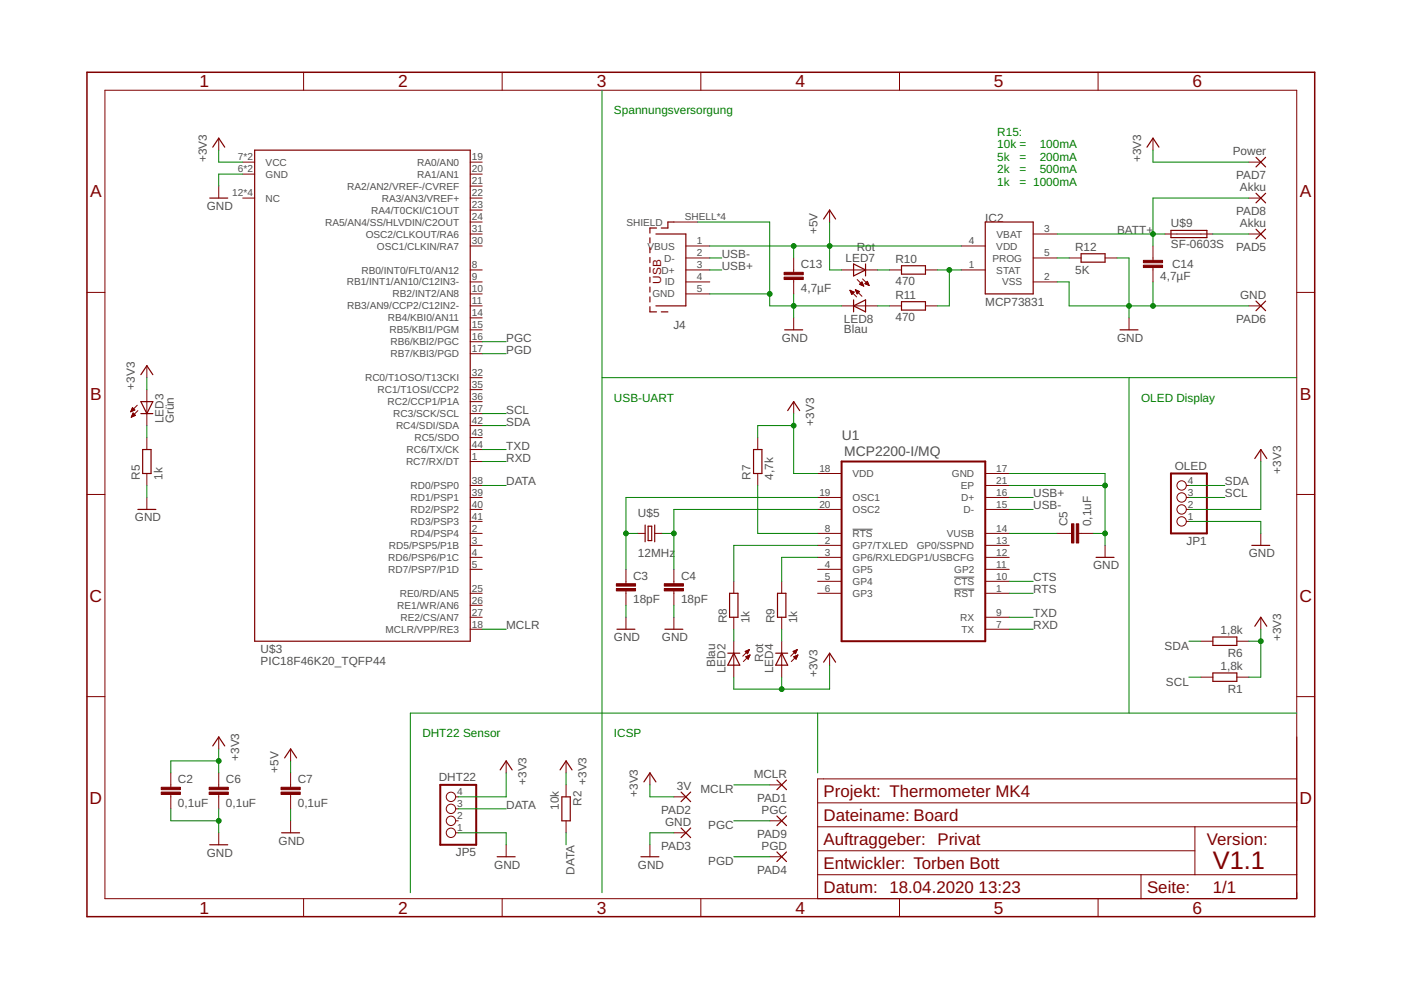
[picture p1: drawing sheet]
<svg xmlns="http://www.w3.org/2000/svg" width="297mm" height="210mm" viewBox="0 0 297 210" stroke-linecap="round" stroke-linejoin="round" font-family="sans-serif">
<path d="M180.8 112.2h4.2M202.3 124.9h4.3M202.3 122.4h4.3" fill="none" stroke="#505050" stroke-width=".21"/>
<g fill="none" stroke="#800000" stroke-width=".25">
<path d="M45.1 31.2l1.3-1.9 1.2 1.9M54 31.8h45.7v104.2h-45.7zM243.2 31.2l1.3-1.9 1.2 1.9M266.3 33.4l2 2M268.3 33.4l-2 2M44.5 42h3.8M137.8 50.4v1.1M137.8 52.5v1.1M137.8 54.6v1.1M137.8 56.7v1.1M137.8 58.8v1.1M139.1 49.6h6.3v15.3h-6.3"/>
<path d="M139.2 48.3h-1.4v1.1M142.9 47.1h-1.3v1.2h-1.4M174.6 46.4l1.3-1.9 1.3 1.9M181 56l2.5 1.2-2.5 1.3zM183.5 56v2.5M191.1 56.3h5.1v1.8h-5.1zM208.9 47.1h10.2v15.2h-10.2zM229.2 53.8h5.1v1.8h-5.1zM248.3 48.9h7.6v1.5h-7.6zM266.3 48.6l2 2M266.3 41l2 2M268.3 48.6l-2 2"/>
<path d="M268.3 41l-2 2M29.9 79.4l1.2-1.9 1.3 1.9M137.8 60.9v1M137.8 62.9v1.1M137.8 65v1.1h1.4M140.2 66.1h1.4M166.4 69.9h3.8M181 64.9l2.5-1.3v2.5zM181 63.6v2.5M191.1 64h5.1v1.7h-5.1zM237.5 69.9h3.8M266.3 63.8l2 2.1"/>
<path d="M268.3 63.8l-2 2.1M29.9 85.2h2.5l-1.3 2.5zM29.9 87.7h2.5M30.2 95.3h1.8v5.1h-1.8zM159.8 95.3h1.7v5.1h-1.7zM167 87.1l1.3-1.9 1.2 1.9M266 97.2l1.3-1.9 1.3 1.9M29.2 108h3.8M136.8 111.3v3.6M137.4 111.6h.8v3h-.8zM138.8 111.3v3.6M232.4 118.2h3.8"/>
<path d="M265.4 115.6h3.8M130.8 133.4h3.8M141 133.4h3.8M154.3 138.5h2.5M154.7 125.8h1.8v5.1h-1.8zM155.6 138.5l1.2 2.5h-2.5zM164.5 138.5h2.5M164.8 125.8h1.8v5.1h-1.8zM165.7 138.5l1.3 2.5h-2.5zM257.2 135.1h5v1.7h-5zM266 132.8l1.3-1.9 1.3 1.9M45.1 158.2l1.3-1.9 1.2 1.9"/>
<path d="M174.6 140.4l1.3-1.9 1.3 1.9M257.2 142.7h5v1.8h-5zM44.5 179.1h3.8M59.7 176.6h3.8M60.3 160.7l1.3-1.9 1.3 1.9M106 163.2l1.3-1.9 1.3 1.9M118.7 163.2l1.3-1.9 1.3 1.9M119.1 169h1.8v5h-1.8zM136.5 165.8l1.3-1.9 1.3 1.9M144.4 167.9l2 2.1M144.4 175.6l2 2M146.4 167.9l-2 2.1"/>
<path d="M146.4 175.6l-2 2M164.7 165.4l2.1 2M164.7 173l2.1 2M166.8 165.4l-2.1 2M166.8 173l-2.1 2M105.4 181.7h3.8M135.9 181.7h3.8M164.7 180.6l2.1 2.1M166.8 180.6l-2.1 2.1"/>
</g>
<g fill="none" stroke="#800000" stroke-width=".21">
<path d="M22.2 19.1h252.7v171.4h-252.7zM64.4 15.3v3.8M106.5 15.3v3.8M148.6 15.3v3.8M190.7 15.3v3.8M232.8 15.3v3.8M46.4 29.3v2.5M46.4 39.5v2.5M51.5 34.4h2.5M51.5 36.9h2.5M99.7 34.4h2.5M99.7 36.9h2.5"/>
<path d="M99.7 39.5h2.5M244.5 29.3v2.5M264.8 34.4h2.5M51.5 42h2.5M99.7 49.6h2.5M99.7 42h2.5M99.7 44.5h2.5M99.7 47.1h2.5M99.7 52.2h2.5M99.7 57.2h2.5M99.7 59.8h2.5M142.9 47.1h5.1"/>
<path d="M145.4 52.2h5.1M145.4 57.2h5.1M145.4 59.8h5.1M145.4 54.7h5.1M168.3 54.7v3M168.3 59.3v3M175.9 44.5v2.6M178.4 57.2h7.7M181.7 59.3l1.4 1.4M182.5 60h.3M182.6 59.9h.2M182.9 59.1l1.4 1.4"/>
<path d="M183.5 60h.5M183.7 59.9h.3M183.8 59.8h.1M188.6 57.2h2.5M196.2 57.2h2.5M203.8 52.2h5.1M203.8 57.2h5.1M219.1 49.6h5M219.1 59.8h5M219.1 54.7h5M226.7 54.7h2.5M234.3 54.7h2.5"/>
<path d="M244.5 52.2v3M244.5 56.7v3.1M247 49.6h10.2M264.8 49.6h2.5M264.8 42h2.5M18.4 62h3.8M31.1 77.5v2.6M99.7 62.3h2.5M99.7 64.9h2.5M99.7 67.4h2.5M99.7 69.9h2.5M99.7 72.5h2.5"/>
<path d="M99.7 75h2.5M145.4 62.3h5.1M168.3 67.4v2.5M178.4 64.9h7.7M180.2 61.6l1.4 1.3M180.2 61.6h.1M180.2 61.6l.9 .3-.5 .5zM180.3 61.7h.2M180.3 61.8h.5M180.4 61.9h.7M180.4 62h.6M180.5 62.2h.4"/>
<path d="M180.5 62.3h.2M180.6 62.4h.1M181.4 61.4l1.4 1.4M181.4 61.4l.8 .4M181.4 61.4l.3 .9 .5-.5M181.4 61.4h.1M181.4 61.6h.3M181.5 61.7h.4M181.5 61.8h.7M181.6 61.9h.5M181.6 62h.4M181.7 62.2h.2"/>
<path d="M181.7 62.3h.1M182.2 60.3l.6-.5 .3 .9zM182.3 60.2h.6M182.4 60.1h.5M182.4 60.3h.6M182.7 60.5h.3M183 60.6h.1M183.4 60.2l.5-.6 .4 .9zM183.4 60.1h.7M183.6 60.2h.5M183.9 60.3h.3M184.1 60.5h.1"/>
<path d="M188.6 64.9h2.5M196.2 64.9h2.5M239.4 67.4v2.5M264.8 64.9h2.5M274.9 62h3.8M27.7 87.2h.2M27.8 87.1h.4M27.8 87h.6M27.8 88.5h.1M27.9 86.9h.6M27.9 88.3h.2M27.9 86.8h.5"/>
<path d="M27.9 88.2h.5M28 88.1h.7M28 86.6h.3M28 86.5h.2M28 88h.6M28.1 86.4l.5 .5-.9 .4zM28.1 87.8h.4M28.2 87.7h.2M28.2 87.6h.1M28.2 87.6l.5 .5-.9 .4zM29.1 85.9l-1.4 1.4M29.2 87.1l-1.4 1.4"/>
<path d="M31.1 82.6v7.6M31.1 92.8v2.5M99.7 80.1h2.5M99.7 82.6h2.5M99.7 85.2h2.5M99.7 87.7h2.5M99.7 90.2h2.5M99.7 92.8h2.5M99.7 95.3h2.5M99.7 97.9h2.5M160.7 92.8v2.5M168.3 85.2v2.5"/>
<path d="M267.3 95.3v2.6M18.4 104.8h3.8M31.1 100.4v2.5M31.1 105.5v2.5M99.7 102.9h2.5M99.7 105.5h2.5M99.7 108h2.5M99.7 110.6h2.5M99.7 113.1h2.5M99.7 115.6h2.5M99.7 118.2h2.5M135.3 113.1h1.5"/>
<path d="M138.8 113.1h1.5M160.7 100.4v2.5M173.4 105.5h5M173.4 108h5M173.4 113.1h5M173.4 115.6h5M173.4 118.2h5M173.4 100.4h5M208.9 102.9h5.1M208.9 105.5h5.1M208.9 108h5.1M208.9 113.1h5.1"/>
<path d="M208.9 115.6h5.1M208.9 118.2h5.1M208.9 100.4h5.1M224.1 113.1h3.1M228.7 113.1h3.1M234.3 115.6v2.6M251.5 102.9h.6M251.5 105.5h.6M251.5 108h.6M251.5 110.6h.6M267.3 113.1v2.5M274.9 104.8h3.8"/>
<path d="M99.7 120.7h2.5M99.7 125.8h2.5M99.7 128.3h2.5M99.7 130.9h2.5M99.7 133.4h2.5M132.7 120.7v3.1M132.7 125.3v3M132.7 130.9v2.5M142.9 120.7v3.1M142.9 125.3v3M142.9 130.9v2.5M155.6 123.3v2.5"/>
<path d="M155.6 130.9v2.5M155.6 136v7.6M158 138.2h.7M158.1 139.3l.9-.4-.4 .9zM158.1 138.3h.5M158.2 139.2h.6M158.2 138h.5M158.2 139.4h.6M158.3 138.4h.3M158.3 139.5h.4M158.4 138.5h.1M158.4 139.1h.5"/>
<path d="M158.5 139.6h.2M158.5 137.9h.3M158.6 139.7h.1M158.7 139h.2M158.7 137.8h.2M158.9 137.7l-1.4 1.4M158.9 137.7l-.4 .9-.5-.5M158.9 137.7l-.9 .4M159 138.9l-1.4 1.4M159 138.9h.1M165.7 123.3v2.5M165.7 130.9v2.5"/>
<path d="M165.7 136v7.6M168.1 138.1l.9-.4-.3 .9zM168.2 138.2h.6M168.3 139.3l.9-.4-.4 .9zM168.3 138.3h.5M168.3 139.2h.7M168.3 138h.6M168.4 139.4h.6M168.4 138.4h.3M168.5 139.5h.4M168.6 138.5h.1M168.6 139.1h.5"/>
<path d="M168.6 139.6h.2M168.6 137.9h.4M168.7 139.7h.1M168.9 139h.2M168.9 137.8h.1M169 137.7l-1.4 1.4M169.1 138.9h.1M169.2 138.9l-1.4 1.4M173.4 120.7h5M173.4 125.8h5M173.4 123.3h5M175.9 138.5v2.5"/>
<path d="M208.9 120.7h5.1M208.9 125.8h5.1M208.9 130.9h5.1M208.9 133.4h5.1M208.9 123.3h5.1M254.6 136h2.6M262.2 136h2.6M267.3 130.9v2.5M18.4 147.7h3.8M46.4 156.3v2.5M61.6 158.8v2.5M254.6 143.6h2.6"/>
<path d="M262.2 143.6h2.6M274.9 147.7h3.8M36.2 163.9v3M36.2 168.4v3.1M46.4 163.9v3M46.4 168.4v3.1M46.4 176.6v2.5M61.6 163.9v3M61.6 168.4v3.1M61.6 174v2.6M96.6 176.6h.6M96.6 174h.6"/>
<path d="M96.6 171.5h.6M96.6 169h.6M107.3 161.3v2.6M107.3 179.1v2.6M120 161.3v2.6M120 166.4v2.6M120 174v2.6M137.8 163.9v2.5M137.8 179.1v2.6M142.9 176.6h2.5M142.9 169h2.5M163.2 174h2.5"/>
<path d="M163.2 166.4h2.5M173.4 170.2h101.5M173.4 175.3h101.5M253.3 175.3v10.2M274.9 165.1h-101.5v25.4M64.4 190.5v3.9M106.5 190.5v3.9M148.6 190.5v3.9M163.2 181.7h2.5M173.4 180.4h79.9M173.4 185.5h101.5M190.7 190.5v3.9"/>
<path d="M232.8 190.5v3.9M241.9 185.5v5"/>
<circle cx="250.5" cy="110.6" r=".99"/>
<circle cx="250.5" cy="105.5" r=".99"/>
<circle cx="250.5" cy="108" r=".99"/>
<circle cx="250.5" cy="102.9" r=".99"/>
<circle cx="95.6" cy="171.5" r=".99"/>
<circle cx="95.6" cy="169" r=".99"/>
<circle cx="95.6" cy="176.6" r=".99"/>
<circle cx="95.6" cy="174" r=".99"/>
</g>
<path d="M178.4 97.9h30.5v38.1h-30.5zM248.3 100.4h7.6v12.7h-7.6zM93.3 166.4h7.7v12.7h-7.7z" fill="none" stroke="#800000" stroke-width=".42"/>
<path d="M18.4 15.3h260.3v179.1h-260.3z" fill="none" stroke="#800000" stroke-width=".32"/>
<g fill="#800000" stroke="#800000" stroke-width=".21">
<path d="M34.2 167.9h4v.5h-4z"/>
<path d="M34.2 166.9h4v.5h-4z"/>
<path d="M44.3 167.9h4.1v.5h-4.1z"/>
<path d="M44.3 166.9h4.1v.5h-4.1z"/>
<path d="M59.6 167.9h4v.5h-4z"/>
<path d="M59.6 166.9h4v.5h-4z"/>
<path d="M166.2 58.8h4.1v.5h-4.1z"/>
<path d="M166.2 57.7h4.1v.6h-4.1z"/>
<path d="M242.4 56.2h4.1v.5h-4.1z"/>
<path d="M242.4 55.2h4.1v.5h-4.1z"/>
<path d="M130.7 124.8h4v.5h-4z"/>
<path d="M130.7 123.8h4v.5h-4z"/>
<path d="M140.8 124.8h4.1v.5h-4.1z"/>
<path d="M140.8 123.8h4.1v.5h-4.1z"/>
<path d="M228.2 111.1h.5v4h-.5z"/>
<path d="M227.2 111.1h.5v4h-.5z"/>
</g>
<g fill="none" stroke="#008000" stroke-width=".21">
<path d="M127.6 19.1v170.2M46.4 31.8v2.6h5.1M51.5 36.9h-5.1v2.6M244.5 31.8v2.6h20.3M148 47.1h15.2v17.8h15.2M150.5 54.7h2.5M150.5 57.2h2.5M150.5 52.2h53.3M168.3 52.2v2.5M175.9 47.1v10.1h2.5M186.1 57.2h2.5M198.7 57.2h5.1"/>
<path d="M201.3 57.2v7.7h-2.6M224.1 59.8h2.6v5.1h38.1M224.1 54.7h2.6M224.1 49.6h22.9M236.8 54.7h2.6v12.7M244.5 59.8v5.1M257.2 49.6h7.6M264.8 42h-20.3v10.2M102.2 72.5h5.1M102.2 75h5.1M150.5 62.3h12.7M168.3 62.3v5.1"/>
<path d="M186.1 64.9h2.5M31.1 80.1v2.5M31.1 90.2v2.6M102.2 90.2h5.1M102.2 95.3h5.1M102.2 97.9h5.1M102.2 87.7h5.1M127.6 80.1h147.3M168.3 87.7v12.7h5.1M168.3 90.2h-7.6v2.6M239.4 80.1v71.1M267.3 97.9v10.1h-15.2"/>
<path d="M31.1 102.9v2.6M102.2 102.9h5.1M132.7 113.1h2.6M140.3 113.1h2.6M160.7 102.9v10.2h12.7M173.4 105.5h-40.7v15.2M173.4 108h-30.5v12.7M173.4 115.6h-17.8v7.7M173.4 118.2h-7.7v5.1M214 100.4h20.3v15.2M214 113.1h10.1M214 102.9h20.3"/>
<path d="M214 108h5.1M214 105.5h5.1M231.8 113.1h2.5M252.1 110.6h15.2v2.5M252.1 102.9h7.6M252.1 105.5h7.6M102.2 133.4h5.1M132.7 128.3v2.6M142.9 128.3v2.6M155.6 133.4v2.6M165.7 133.4v2.6M214 130.9h5.1"/>
<path d="M214 133.4h5.1M214 123.3h5.1M214 125.8h5.1M252.1 136h2.5M264.8 136h2.5M267.3 133.4v10.2h-2.5M46.4 158.8v5.1M165.7 143.6v2.5M173.4 151.2v12.7M175.9 141v5.1h-20.3v-2.5M252.1 143.6h2.5M274.9 151.2h-187.9v38.1"/>
<path d="M36.2 171.5v2.5h10.2M46.4 171.5v5.1M46.4 161.3h-10.2v2.6M61.6 161.3v2.6M61.6 171.5v2.5M97.2 176.6h10.1v2.5M97.2 171.5h10.1M107.3 163.9v5.1h-10.1M120 163.9v2.5M120 176.6v2.5M137.8 166.4v2.6h5.1M142.9 176.6h-5.1v2.5"/>
<path d="M155.6 174h7.6M155.6 166.4h7.6M155.6 181.7h7.6"/>
</g>
<g fill="#008000" stroke="#008000" stroke-width=".21">
<circle cx="46.4" cy="174" r=".51"/>
<circle cx="168.3" cy="64.9" r=".51"/>
<circle cx="163.2" cy="62.3" r=".51"/>
<circle cx="239.4" cy="64.9" r=".51"/>
<circle cx="244.5" cy="64.9" r=".51"/>
<circle cx="234.3" cy="113.1" r=".51"/>
<circle cx="234.3" cy="102.9" r=".51"/>
<circle cx="267.3" cy="136" r=".51"/>
<circle cx="46.4" cy="161.3" r=".51"/>
<circle cx="168.3" cy="90.2" r=".51"/>
<circle cx="165.7" cy="146.1" r=".51"/>
<circle cx="175.9" cy="52.2" r=".51"/>
<circle cx="168.3" cy="52.2" r=".51"/>
<circle cx="201.3" cy="57.2" r=".51"/>
<circle cx="244.5" cy="49.6" r=".51"/>
<circle cx="142.9" cy="113.1" r=".51"/>
<circle cx="132.7" cy="113.1" r=".51"/>
</g>
<text font-size="5.4" fill="#800000" x="257.2" y="184.2">V1.1</text>
<g font-size="3.7" fill="#800000">
<text x="42.3" y="18.5">1</text>
<text x="84.4" y="18.5">2</text>
<text x="126.5" y="18.5">3</text>
<text x="168.6" y="18.5">4</text>
<text x="210.7" y="18.5">5</text>
<text x="252.9" y="18.5">6</text>
<text x="19.1" y="41.9">A</text>
<text x="275.6" y="41.9">A</text>
<text x="19.1" y="84.7">B</text>
<text x="275.6" y="84.7">B</text>
<text x="19" y="127.6">C</text>
<text x="275.5" y="127.6">C</text>
<text x="19" y="170.4">D</text>
<text x="275.5" y="170.4">D</text>
<text x="42.3" y="193.7">1</text>
<text x="84.4" y="193.7">2</text>
<text x="126.5" y="193.7">3</text>
<text x="168.6" y="193.7">4</text>
<text x="210.7" y="193.7">5</text>
<text x="252.9" y="193.7">6</text>
</g>
<g font-size="3.6" fill="#800000">
<text x="174.6" y="169">Projekt: Thermometer MK4</text>
<text x="174.6" y="174">Dateiname: Board</text>
<text x="174.6" y="179.1">Auftraggeber: Privat</text>
<text x="255.9" y="179.1">Version:</text>
<text x="174.6" y="184.2">Entwickler: Torben Bott</text>
<text x="174.6" y="189.3">Datum: 18.04.2020</text>
<text x="207.5" y="189.3">13:23</text>
<text x="243.2" y="189.3">Seite:</text>
<text x="257.2" y="189.3">1/1</text>
</g>
<g font-size="2.9" fill="#505050">
<text x="178.5" y="93.2">U1</text>
<text x="179" y="96.6">MCP2200-I/MQ</text>
</g>
<g font-size="2.5" fill="#008000">
<text x="130.2" y="24.2">Spannungsversorgung</text>
<text x="211.4" y="28.8">R15:</text>
<text x="211.4" y="31.5">10k =</text>
<text x="211.4" y="34.1">5k</text>
<text x="216.2" y="34.1">=</text>
<text x="220.4" y="31.5">100mA</text>
<text x="220.4" y="34.1">200mA</text>
<text x="211.4" y="36.8">2k</text>
<text x="211.4" y="39.5">1k</text>
<text x="216.2" y="36.8">=</text>
<text x="216.2" y="39.5">= 1000mA</text>
<text x="220.4" y="36.8">500mA</text>
<text x="130.2" y="85.2">USB-UART</text>
<text x="241.9" y="85.2">OLED Display</text>
<text x="89.5" y="156.3">DHT22 Sensor</text>
<text x="130.2" y="156.3">ICSP</text>
</g>
<g font-size="2.5" fill="#505050">
<text x="43.8" y="34.4" transform="rotate(-90 43.8 34.4)">+3V3</text>
<text x="241.9" y="34.4" transform="rotate(-90 241.9 34.4)">+3V3</text>
<text x="261.4" y="32.9">Power</text>
<text x="262.1" y="38">PAD7</text>
<text x="262.9" y="40.5">Akku</text>
<text x="43.8" y="44.5">GND</text>
<text x="208.9" y="47.1">IC2</text>
<text x="262.1" y="45.6">PAD8</text>
<text x="173.3" y="49.6" transform="rotate(-90 173.3 49.6)">+5V</text>
<text x="181.6" y="53.3">Rot</text>
<text x="227.9" y="53.2">R12</text>
<text x="236.8" y="49.6">BATT+</text>
<text x="248.3" y="52.5">SF-0603S</text>
<text x="248.3" y="48.2">U$9</text>
<text x="262.1" y="53.2">PAD5</text>
<text x="262.9" y="48.1">Akku</text>
<text x="153" y="54.7">USB-</text>
<text x="153" y="57.2">USB+</text>
<text x="169.8" y="56.8">C13</text>
<text x="179.3" y="55.5">LED7</text>
<text x="189.9" y="55.7">R10</text>
<text x="227.9" y="58">5K</text>
<text x="246" y="59.4">4,7µF</text>
<text x="248.5" y="56.8">C14</text>
<text x="169.8" y="61.9">4,7µF</text>
<text x="189.9" y="60.5">470</text>
<text x="189.9" y="63.3">R11</text>
<text x="208.9" y="64.8">MCP73831</text>
<text x="262.9" y="63.3">GND</text>
<text x="142.8" y="69.7">J4</text>
<text x="178.9" y="70.6">Blau</text>
<text x="178.9" y="68.4">LED8</text>
<text x="189.9" y="68.1">470</text>
<text x="262.1" y="68.5">PAD6</text>
<text x="107.3" y="72.5">PGC</text>
<text x="107.3" y="75">PGD</text>
<text x="165.7" y="72.5">GND</text>
<text x="236.8" y="72.5">GND</text>
<text x="28.6" y="82.6" transform="rotate(-90 28.6 82.6)">+3V3</text>
<text x="34.7" y="89.7" transform="rotate(-90 34.7 89.7)">LED3</text>
<text x="36.8" y="89.7" transform="rotate(-90 36.8 89.7)">Grün</text>
<text x="107.3" y="87.7">SCL</text>
<text x="107.3" y="95.3">TXD</text>
<text x="107.3" y="90.2">SDA</text>
<text x="172.6" y="90.2" transform="rotate(-90 172.6 90.2)">+3V3</text>
<text x="29.6" y="101.7" transform="rotate(-90 29.6 101.7)">R5</text>
<text x="34.4" y="101.7" transform="rotate(-90 34.4 101.7)">1k</text>
<text x="107.3" y="97.9">RXD</text>
<text x="159.2" y="101.7" transform="rotate(-90 159.2 101.7)">R7</text>
<text x="164" y="101.7" transform="rotate(-90 164 101.7)">4,7k</text>
<text x="249.1" y="99.6">OLED</text>
<text x="271.6" y="100.4" transform="rotate(-90 271.6 100.4)">+3V3</text>
<text x="107.3" y="102.9">DATA</text>
<text x="219.1" y="105.5">USB+</text>
<text x="259.7" y="105.5">SCL</text>
<text x="259.7" y="102.9">SDA</text>
<text x="28.6" y="110.6">GND</text>
<text x="135.3" y="109.5">U$5</text>
<text x="219.1" y="108">USB-</text>
<text x="226.3" y="111.6" transform="rotate(-90 226.3 111.6)">C5</text>
<text x="231.4" y="111.6" transform="rotate(-90 231.4 111.6)">0,1uF</text>
<text x="135.3" y="118.2">12MHz</text>
<text x="251.6" y="115.5">JP1</text>
<text x="264.8" y="118.2">GND</text>
<text x="134.2" y="122.9">C3</text>
<text x="144.4" y="122.9">C4</text>
<text x="219.1" y="123.3">CTS</text>
<text x="219.1" y="125.8">RTS</text>
<text x="231.8" y="120.7">GND</text>
<text x="134.2" y="127.9">18pF</text>
<text x="144.4" y="127.9">18pF</text>
<text x="219.1" y="130.9">TXD</text>
<text x="107.3" y="133.4">MCLR</text>
<text x="130.2" y="135.9">GND</text>
<text x="140.3" y="135.9">GND</text>
<text x="154.1" y="132.1" transform="rotate(-90 154.1 132.1)">R8</text>
<text x="158.9" y="132.1" transform="rotate(-90 158.9 132.1)">1k</text>
<text x="164.2" y="132.1" transform="rotate(-90 164.2 132.1)">R9</text>
<text x="169" y="132.1" transform="rotate(-90 169 132.1)">1k</text>
<text x="219.1" y="133.4">RXD</text>
<text x="246.9" y="137.7">SDA</text>
<text x="258.8" y="134.4">1,8k</text>
<text x="271.6" y="135.9" transform="rotate(-90 271.6 135.9)">+3V3</text>
<text x="55.3" y="141">PIC18F46K20_TQFP44</text>
<text x="55.3" y="138.5">U$3</text>
<text x="151.6" y="141.5" transform="rotate(-90 151.6 141.5)">Blau</text>
<text x="153.8" y="142.7" transform="rotate(-90 153.8 142.7)">LED2</text>
<text x="161.8" y="140.3" transform="rotate(-90 161.8 140.3)">Rot</text>
<text x="164" y="142.7" transform="rotate(-90 164 142.7)">LED4</text>
<text x="173.3" y="143.6" transform="rotate(-90 173.3 143.6)">+3V3</text>
<text x="258.8" y="142">1,8k</text>
<text x="260.3" y="139.2">R6</text>
<text x="247.2" y="145.3">SCL</text>
<text x="260.3" y="146.8">R1</text>
<text x="50.7" y="161.3" transform="rotate(-90 50.7 161.3)">+3V3</text>
<text x="37.7" y="166">C2</text>
<text x="47.9" y="166">C6</text>
<text x="59.1" y="163.9" transform="rotate(-90 59.1 163.9)">+5V</text>
<text x="63.1" y="166">C7</text>
<text x="93" y="165.7">DHT22</text>
<text x="111.6" y="166.4" transform="rotate(-90 111.6 166.4)">+3V3</text>
<text x="124.3" y="166.4" transform="rotate(-90 124.3 166.4)">+3V3</text>
<text x="143.5" y="167.4">3V</text>
<text x="159.8" y="164.9">MCLR</text>
<text x="37.7" y="171.1">0,1uF</text>
<text x="47.9" y="171.1">0,1uF</text>
<text x="63.1" y="171.1">0,1uF</text>
<text x="107.3" y="171.5">DATA</text>
<text x="118.5" y="171.7" transform="rotate(-90 118.5 171.7)">10k</text>
<text x="123.3" y="170.9" transform="rotate(-90 123.3 170.9)">R2</text>
<text x="135.3" y="169" transform="rotate(-90 135.3 169)">+3V3</text>
<text x="140.2" y="172.6">PAD2</text>
<text x="148.5" y="168.2">MCLR</text>
<text x="160.5" y="170.1">PAD1</text>
<text x="161.5" y="172.5">PGC</text>
<text x="59.1" y="179.1">GND</text>
<text x="141" y="175.1">GND</text>
<text x="150.2" y="175.8">PGC</text>
<text x="160.5" y="177.7">PAD9</text>
<text x="43.8" y="181.7">GND</text>
<text x="96.7" y="181.5">JP5</text>
<text x="104.8" y="184.2">GND</text>
<text x="121.8" y="185.4" transform="rotate(-90 121.8 185.4)">DATA</text>
<text x="135.3" y="184.2">GND</text>
<text x="140.2" y="180.2">PAD3</text>
<text x="150.2" y="183.4">PGD</text>
<text x="160.5" y="185.3">PAD4</text>
<text x="161.5" y="180.1">PGD</text>
</g>
<text font-size="2.5" fill="#800000" x="140.2" y="60.1" transform="rotate(-90 140.2 60.1)">USB</text>
<g font-size="2.1" fill="#505050">
<text x="50.4" y="34">7*2</text>
<text x="56.3" y="35.1">VCC</text>
<text x="88.5" y="35.1">RA0/AN0</text>
<text x="100.1" y="34">19</text>
<text x="49.3" y="41.6">12*4</text>
<text x="50.4" y="36.6">6*2</text>
<text x="56.3" y="37.7">GND</text>
<text x="73.6" y="40.2">RA2/AN2/VREF-/CVREF</text>
<text x="88.5" y="37.7">RA1/AN1</text>
<text x="100.1" y="36.6">20</text>
<text x="100.1" y="39.1">21</text>
<text x="100.1" y="41.6">22</text>
<text x="56.3" y="42.8">NC</text>
<text x="68.9" y="47.8">RA5/AN4/SS/HLVDIN/C2OUT</text>
<text x="78.7" y="45.3">RA4/T0CKI/C1OUT</text>
<text x="80.9" y="42.8">RA3/AN3/VREF+</text>
<text x="100.1" y="44.2">23</text>
<text x="100.1" y="46.7">24</text>
<text x="132.8" y="47.8">SHIELD</text>
<text x="145.2" y="46.7">SHELL*4</text>
<text x="77.5" y="50.4">OSC2/CLKOUT/RA6</text>
<text x="79.9" y="52.9">OSC1/CLKIN/RA7</text>
<text x="100.1" y="49.3">31</text>
<text x="100.1" y="51.8">30</text>
<text x="137.3" y="52.9">VBUS</text>
<text x="147.8" y="51.8">1</text>
<text x="205.4" y="51.8">4</text>
<text x="211.2" y="52.9">VDD</text>
<text x="211.3" y="50.4">VBAT</text>
<text x="221.4" y="49.3">3</text>
<text x="76.6" y="58">RB0/INT0/FLT0/AN12</text>
<text x="100.1" y="56.9">8</text>
<text x="100.1" y="59.4">9</text>
<text x="140.3" y="58">D+</text>
<text x="140.8" y="55.5">D-</text>
<text x="147.8" y="59.4">4</text>
<text x="147.8" y="56.9">3</text>
<text x="147.8" y="54.3">2</text>
<text x="205.4" y="56.9">1</text>
<text x="210.4" y="55.5">PROG</text>
<text x="211.2" y="58">STAT</text>
<text x="221.4" y="54.3">5</text>
<text x="221.4" y="59.4">2</text>
<text x="73.5" y="60.5">RB1/INT1/AN10/C12IN3-</text>
<text x="73.6" y="65.6">RB3/AN9/CCP2/C12IN2-</text>
<text x="83.2" y="63.1">RB2/INT2/AN8</text>
<text x="100.1" y="62">10</text>
<text x="100.1" y="64.5">11</text>
<text x="138.3" y="63.1">GND</text>
<text x="140.9" y="60.5">ID</text>
<text x="147.8" y="62">5</text>
<text x="212.5" y="60.5">VSS</text>
<text x="82.2" y="68.1">RB4/KBI0/AN11</text>
<text x="82.6" y="70.7">RB5/KBI1/PGM</text>
<text x="100.1" y="67">14</text>
<text x="100.1" y="69.6">15</text>
<text x="82.8" y="73.2">RB6/KBI2/PGC</text>
<text x="82.8" y="75.8">RB7/KBI3/PGD</text>
<text x="100.1" y="72.1">16</text>
<text x="100.1" y="74.6">17</text>
<text x="77.4" y="80.8">RC0/T1OSO/T13CKI</text>
<text x="80" y="83.4">RC1/T1OSI/CCP2</text>
<text x="100.1" y="79.7">32</text>
<text x="100.1" y="82.3">35</text>
<text x="82.2" y="85.9">RC2/CCP1/P1A</text>
<text x="83.4" y="88.5">RC3/SCK/SCL</text>
<text x="100.1" y="84.8">36</text>
<text x="100.1" y="87.3">37</text>
<text x="100.1" y="89.9">42</text>
<text x="84" y="91">RC4/SDI/SDA</text>
<text x="87.9" y="93.5">RC5/SDO</text>
<text x="100.1" y="92.4">43</text>
<text x="100.1" y="95">44</text>
<text x="86.1" y="98.6">RC7/RX/DT</text>
<text x="86.2" y="96.1">RC6/TX/CK</text>
<text x="100.1" y="97.5">1</text>
<text x="173.7" y="100">18</text>
<text x="180.8" y="101.2">VDD</text>
<text x="201.8" y="101.2">GND</text>
<text x="211.2" y="100">17</text>
<text x="87.1" y="103.7">RD0/PSP0</text>
<text x="87.1" y="106.2">RD1/PSP1</text>
<text x="100.1" y="102.6">38</text>
<text x="100.1" y="105.1">39</text>
<text x="100.1" y="107.7">40</text>
<text x="173.7" y="105.1">19</text>
<text x="173.7" y="107.7">20</text>
<text x="180.8" y="106.2">OSC1</text>
<text x="203.7" y="103.7">EP</text>
<text x="203.8" y="106.2">D+</text>
<text x="211.2" y="105.1">16</text>
<text x="211.2" y="107.7">15</text>
<text x="211.2" y="102.6">21</text>
<text x="251.9" y="107.7">2</text>
<text x="251.9" y="105.1">3</text>
<text x="251.9" y="102.6">4</text>
<text x="87.1" y="108.8">RD2/PSP2</text>
<text x="87.1" y="111.3">RD3/PSP3</text>
<text x="87.1" y="113.9">RD4/PSP4</text>
<text x="100.1" y="110.2">41</text>
<text x="100.1" y="112.7">2</text>
<text x="174.9" y="112.7">8</text>
<text x="180.8" y="113.9">RTS</text>
<text x="180.8" y="108.8">OSC2</text>
<text x="200.8" y="113.9">VUSB</text>
<text x="204.3" y="108.8">D-</text>
<text x="211.2" y="112.7">14</text>
<text x="251.9" y="110.2">1</text>
<text x="82.3" y="118.9">RD6/PSP6/P1C</text>
<text x="82.4" y="116.4">RD5/PSP5/P1B</text>
<text x="100.1" y="115.3">3</text>
<text x="100.1" y="117.8">4</text>
<text x="174.9" y="115.3">2</text>
<text x="174.9" y="117.8">3</text>
<text x="180.8" y="116.4">GP7/TXLED</text>
<text x="180.8" y="118.9">GP6/RXLEDGP1/USBCFG</text>
<text x="194.4" y="116.4">GP0/SSPND</text>
<text x="211.2" y="115.3">13</text>
<text x="211.2" y="117.8">12</text>
<text x="82.3" y="121.5">RD7/PSP7/P1D</text>
<text x="100.1" y="120.4">5</text>
<text x="100.1" y="125.4">25</text>
<text x="174.9" y="120.4">4</text>
<text x="174.9" y="122.9">5</text>
<text x="174.9" y="125.4">6</text>
<text x="180.8" y="121.5">GP5</text>
<text x="180.8" y="124">GP4</text>
<text x="202.3" y="121.5">GP2</text>
<text x="202.3" y="124">CTS</text>
<text x="211.2" y="125.4">1</text>
<text x="211.2" y="120.4">11</text>
<text x="211.2" y="122.9">10</text>
<text x="84.2" y="129.1">RE1/WR/AN6</text>
<text x="84.8" y="126.6">RE0/RD/AN5</text>
<text x="84.9" y="131.6">RE2/CS/AN7</text>
<text x="100.1" y="128">26</text>
<text x="100.1" y="130.5">27</text>
<text x="180.8" y="126.6">GP3</text>
<text x="202.3" y="126.6">RST</text>
<text x="203.6" y="131.6">RX</text>
<text x="211.2" y="130.5">9</text>
<text x="81.7" y="134.2">MCLR/VPP/RE3</text>
<text x="100.1" y="133.1">18</text>
<text x="203.8" y="134.2">TX</text>
<text x="211.2" y="133.1">7</text>
<text x="97" y="173.7">2</text>
<text x="97" y="171.1">3</text>
<text x="97" y="168.6">4</text>
<text x="97" y="176.2">1</text>
</g>
</svg>
